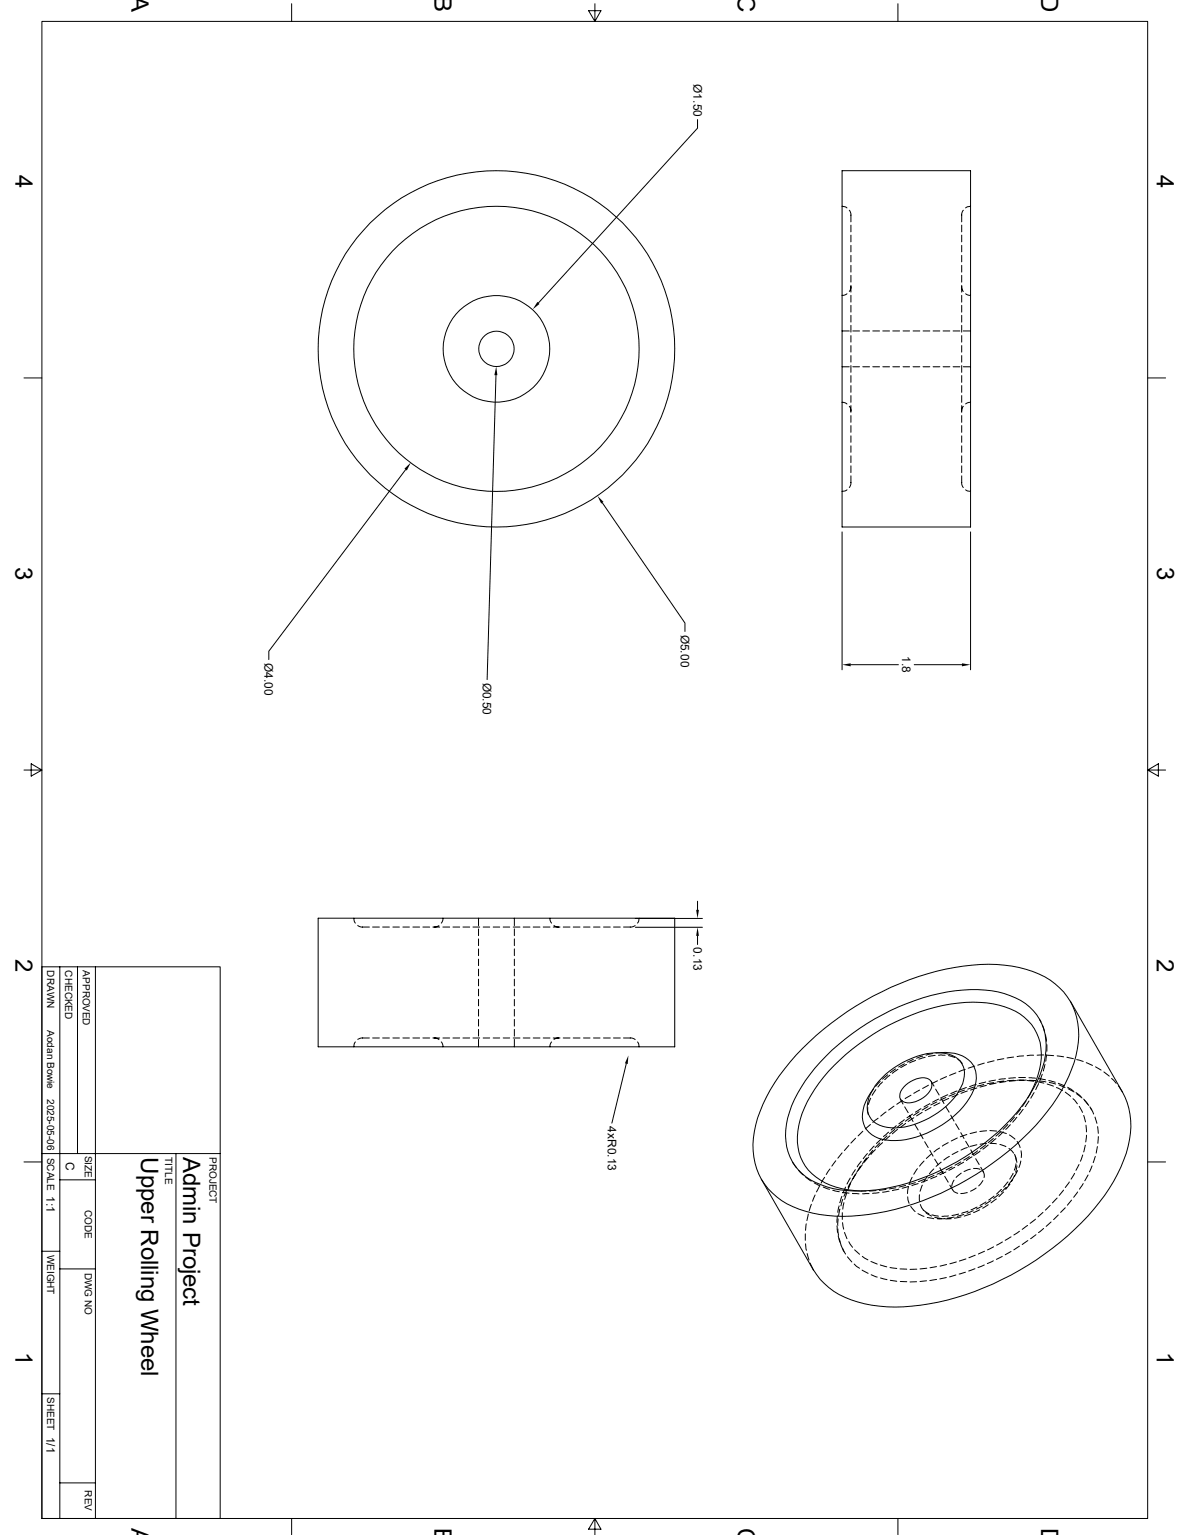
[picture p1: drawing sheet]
<svg xmlns="http://www.w3.org/2000/svg" width="216mm" height="279mm" viewBox="0 0 216 279" stroke-linecap="round" stroke-linejoin="round" font-family="sans-serif">
<g fill="none" stroke="#000" stroke-width=".18">
<path d="M7.6 3.9h201.1v272.5h-201.1zM53 .7v3.2M107.1 1.9h2.2l-1.1 2zM108.2 .7v3.2M163.3 .7v3.2M126.9 21.8v1.5l-29 31.9M153.2 31.1h23.3v64.8h-23.3zM153.2 37.5l.5 .1 .4 .2M154.5 38.3a3.4 3.4 0 0 1 .3 2.1M175.2 38.3a3.4 3.4 0 0 0-.3 2.1M176.5 37.5l-.5 .1-.4 .2M154.1 53.5l-.4 .2-.5 .1"/>
<path d="M154.8 41v1.2M154.8 42.8v1.2M154.8 44.7v1.1M154.8 46.5v1.2M154.8 48.3v1.2M154.8 50.1v1.3M154.8 57.4v1.2M154.8 59.2v1.3M154.8 52.2l-.1 .5-.2 .3M154.8 51.9v1.3M154.8 53.8v1.2M154.8 55.6v1.2"/>
<path d="M174.9 59.2v1.3M174.9 57.4v1.2M174.9 50.1v1.3M174.9 48.3v1.2M174.9 46.5v1.2M174.9 44.7v1.1M174.9 42.8v1.2M174.9 41v1.2M174.9 52.2l.1 .5 .2 .3M174.9 51.9v1.3M174.9 53.8v1.2M174.9 55.6v1.2"/>
<path d="M175.6 53.5l.4 .2 .5 .1M4.4 68.8h3.2M90.2 68.3l-1.6 55.4M153.2 73.2l.5 .1 .4 .2M153.2 60.2h1.3M153.2 66.8h1.3M154.5 74l.2 .3 .1 .5M154.8 61.1v1.2M154.8 62.9v1.2M154.8 64.7v1.2M154.8 66.5v1.3M154.8 68.4v1.2"/>
<path d="M154.8 75.6v1.3M154.8 77.5v1.2M154.8 79.3v1.2M154.8 70.2v1.2M154.8 72v1.2M154.8 73.8v1.3M155.1 60.2h1.2M155.1 66.8h1.2M156.9 60.2h1.3M156.9 66.8h1.3M158.7 60.2h1.3M158.7 66.8h1.3"/>
<path d="M160.6 60.2h1.2M160.6 66.8h1.2M162.4 60.2h1.2M162.4 66.8h1.2M164.3 60.2h1.1M164.3 66.8h1.1M166.1 60.2h1.2M166.1 66.8h1.2M167.9 60.2h1.2M167.9 66.8h1.2M169.7 60.2h1.2M169.7 66.8h1.2"/>
<path d="M171.5 60.2h1.3M171.5 66.8h1.3M173.4 60.2h1.2M173.4 66.8h1.2M174.9 79.3v1.2M174.9 77.5v1.2M174.9 75.6v1.3M174.9 68.4v1.2M174.9 66.5v1.3M174.9 64.7v1.2M174.9 62.9v1.2M174.9 61.1v1.2"/>
<path d="M174.9 70.2v1.2M174.9 72v1.2M174.9 73.8v1.3M175.2 74l-.2 .3-.1 .5M175.2 60.2h1.3M175.2 66.8h1.3M176.5 73.2l-.5 .1-.4 .2M208.7 68.8h3.3M73.8 85.5l-24.9 33v1.6M109.6 91.5l15 21.9v1.5M153.2 96.8v25.1M154.1 89.2l-.4 .2-.5 .1"/>
<path d="M154.8 81.2v1.1M154.8 83v1.2M154.8 84.8v1.2M154.8 86.6a3.4 3.4 0 0 1-.3 2.1M174.9 86.6a3.4 3.4 0 0 0 .3 2.1M174.9 84.8v1.2M174.9 83v1.2M174.9 81.2v1.1M175.6 89.2l.4 .2 .5 .1M176.5 96.8v25.1M5.7 139l1.9 1.2-1.9 1.1zM154.7 121h8.7"/>
<path d="M166.3 121h8.7M4.4 140.2h3.2M208.7 140.2l2-1.2v2.3zM208.7 140.2h3.3M7.6 176h32.4v100.4h-32.4zM10.9 176v100.4M14.1 176v34M17.4 176v100.4M57.9 167.1h64.8v23.4h-64.8zM64.3 167.1l.1 .6 .2 .3M65.1 168.4a3.4 3.4 0 0 0 2.1 .3M67.8 168.7h1.2"/>
<path d="M69.6 168.7h1.2M71.5 168.7h1.1M73.3 168.7h1.2M75.1 168.7h1.2M76.9 168.7h1.2M78.7 168.7h1.3M79.8 168.5l-.8 .2M80.6 167.1l-.1 .6-.2 .3M80.6 168.7h1.2M82.4 168.7h1.2M84.2 168.7h1.2M86 168.7h1.2"/>
<path d="M87 167.1v1.4M87 169.1v1.2M87 170.9v1.2M87 172.7v1.2M87 174.6v1.2M87 176.4v1.2M87 178.2v1.3M87.9 168.7h1.2M89.7 168.7h1.2M91.5 168.7h1.2M93.3 168.7h1.3M93.6 167.1v1.4"/>
<path d="M93.6 169.1v1.2M93.6 170.9v1.2M93.6 172.7v1.2M93.6 174.6v1.2M93.6 176.4v1.2M93.6 178.2v1.3M95.2 168.7h1.2M97 168.7h1.2M98.8 168.7h1.2M100 167.1l.1 .6 .2 .3M100.6 168.7h1.3M100.8 168.4l.3 .3h.5"/>
<path d="M102.4 168.7h1.3M104.3 168.7h1.2M106.1 168.7h1.2M107.9 168.7h1.2M109.8 168.7h1.2M111.6 168.7h1.2M115.5 168.5a3.9 3.9 0 0 1-2.1 .2M115.6 167.2h12.2M115.6 168.8h12.2M116.2 167.1v.6l-.2 .3M126.9 164v1.6M126.9 170.3v1.6"/>
<path d="M64.6 189.7l-.2 .3-.1 .5M67.2 188.9a3.9 3.9 0 0 0-2.1 .3M67.8 188.9h1.2M69.6 188.9h1.2M71.5 188.9h1.1M73.3 188.9h1.2M75.1 188.9h1.2M76.9 188.9h1.2M78.7 188.9h1.3M79 188.9l.5 .1 .3 .2M80.3 189.7l.3 .5v.3M80.6 188.9h1.2"/>
<path d="M82.4 188.9h1.2M84.2 188.9h1.2M86 188.9h1.2M87 180v1.3M87 181.9v1.2M87 183.7v1.3M87 185.5v1.3M87 187.4v1.2M87 189.2v1.3M87.9 188.9h1.2M89.7 188.9h1.2M91.5 188.9h1.2"/>
<path d="M93.3 188.9h1.3M93.6 180v1.3M93.6 181.9v1.2M93.6 183.7v1.3M93.6 185.5v1.3M93.6 187.4v1.2M93.6 189.2v1.3M95.2 188.9h1.2M97 188.9h1.2M98.8 188.9h1.2M100.3 189.7l-.3 .5v.3M100.6 188.9h1.3"/>
<path d="M101.6 188.9l-.8 .3M102.4 188.9h1.3M104.3 188.9h1.2M106.1 188.9h1.2M107.9 188.9h1.2M109.8 188.9h1.2M111.6 188.9h1.2M113.4 188.9a3.4 3.4 0 0 1 2.1 .3M113.9 193.6l-2.6 10.8M116 189.7l.2 .3v.5M146 190.8a52.6 52.6 0 0 1 29.2-14.9 23.3 23.3 0 0 1 15.8 2.5 11.8 11.8 0 0 1 5 12.5 28.8 28.8 0 0 1-7.6 14 52.7 52.7 0 0 1-30.5 16.2 23.3 23.3 0 0 1-15.7-2.6 11.8 11.8 0 0 1-5-12.5 28.8 28.8 0 0 1 7.6-13.9zM150.2 192.2a41.4 41.4 0 0 1 24.9-12 16.9 16.9 0 0 1 11.4 2.5 9.8 9.8 0 0 1 3.4 10.7 27.5 27.5 0 0 1-9.3 13.4 41 41 0 0 1-22.6 9.9 16.9 16.9 0 0 1-11.4-2.5 9.8 9.8 0 0 1-3.3-10.7 26 26 0 0 1 6.9-11.3z"/>
<path d="M158.4 199.9l-.5 1.1M159.3 198.3l-.7 1M160.1 196.8l-.8 .9M160.4 196.3a15.8 15.8 0 0 1 9.9-4.7 5 5 0 0 1 4.7 2 4.9 4.9 0 0 1-.6 5 14.9 14.9 0 0 1-12.4 6.7 4.2 4.2 0 0 1-4.2-3.1 6.6 6.6 0 0 1 1.4-4.6zM160.5 196.9l-.8 1M161.5 195.6l-1 .8M161.8 195.7l-.9 .8M162.9 194.6l-1 .6M163.3 194.6l-1 .8M164.5 193.6l-1.1 .6M164.8 197.5a4.2 4.2 0 0 1 4.1-1.1 1.64 1.64 0 0 1-.1 2.7 4.3 4.3 0 0 1-4.5 1.4 1.64 1.64 0 0 1 .1-2.6zM164.9 193.8l-1.1 .5"/>
<path d="M165.7 199.3l-1.1 .7M166.1 192.8l-1.1 .5M166.5 193l-1.1 .5M167.3 198.4l-1.1 .6M167.9 192.2l-1.2 .4M168.3 192.4l-1.2 .4M168.9 197.5l-1.1 .6M169.4 196.8l.5 .9M169.6 191.8l-1.2 .3M170.1 192.1l-1.2 .2M170.2 198.2l.6 1.1M170.2 191.7a7.1 7.1 0 0 1 6.4 1.6 5.1 5.1 0 0 1 .1 5.9 17.6 17.6 0 0 1-14.6 8.4 5.1 5.1 0 0 1-5-3 7 7 0 0 1 1.8-6.4"/>
<path d="M170.5 196.7l-1.1 .6M170.7 192.1h1.2M171.1 199.8l.6 1.1M172 199.8l-1.1 .5M172.2 196l-1.2 .5M172.4 199.3l-1.1 .5M172.5 192.2l1.2 .3M172.6 199.9l-1.2 .5M173.7 199.1l-1.1 .4M173.9 195.3l-1.2 .4M174.1 198.6l-1.2 .5M174.2 192.8l.8 .8"/>
<path d="M174.2 199.2l-1.1 .5M175.4 198.4l-1.1 .4M175.6 194.6l-1.2 .5M175.8 198l-1.2 .4M175.9 198.6l-1.1 .4M177.2 197.9l-1.2 .3M177.3 194.1l-1.2 .3M177.5 197.4l-1.1 .4M177.7 198l-1.2 .4M178.9 197.4l-1.1 .3M179 193.5l-1.2 .4M179.3 196.9l-1.2 .3"/>
<path d="M179.4 197.6l-1.1 .3M180.8 197.1l-1.3 .2M180.8 193.1l-1.2 .3M181.1 196.6l-1.2 .2M181.2 197.1l-1.2 .3M182.6 196.8l-1.2 .1M182.6 192.7l-1.2 .2M182.9 196.3l-1.2 .2M183 196.8l-1.2 .3M184.4 192.4l-1.2 .2M184.4 196.6l-1.2 .1M184.7 196.2l-1.2 .1"/>
<path d="M184.8 196.7l-1.2 .1M185 196.6h1.2M185.3 196.1h1.2M186.2 192.2l-1.2 .1M186.6 196.6h-1.2M186.8 196.7l1.2 .1M186.9 199.9a14.5 14.5 0 0 0 2.3-10.2 9.4 9.4 0 0 0-7.5-6.7 27.7 27.7 0 0 0-17.3 2.3 37.9 37.9 0 0 0-16.2 13 15.2 15.2 0 0 0-3 10.6 8.7 8.7 0 0 0 5.8 6.8 17.2 17.2 0 0 0 6.5 1.1M187.2 196.2l1.1 .1M187.2 196.6l1.2 .1M188 192.1l-1.2 .1M188.1 198.9l-.6 1M188.6 196.9l1.3 .2"/>
<path d="M188.9 197.2l-.5 1.1M188.9 196.3l1.3 .3M189.1 196.8l1.1 .1M189.1 185.5l.3 .6M189.6 195.5l-.5 1.2M189.6 186.6l.4 1.1M189.8 192l-1.2 .1M190.1 193.8l-.3 1.1M190.2 188.3l.1 1.2M190.4 192l-.2 1.2M190.4 190.2v1.1M190.5 197.3l1.1 .4"/>
<path d="M190.5 192.1l1.1 .1M190.8 196.7l1.1 .3M190.8 197l1.2 .3M192.2 198l1.1 .5M192.3 192.2l1.2 .2M192.5 197.2l1.1 .5M192.6 197.5l1.1 .5M193.8 198.8l.9 .8M194.1 192.4l1.1 .3M194.2 197.9l1 .6M194.3 198.2l1.1 .6M194.7 182.2l9.5 16.6"/>
<path d="M195.2 200l.8 .9M195.7 198.9l.9 .7M195.8 199.1l1 .8M195.8 192.9l1.2 .3M197.6 193.4l1.1 .5M199.3 194.2l1 .6M200.8 195.1l1 .8M202.2 196.3l.8 .9M203.4 197.7l.8 1.1M204.2 198.8a14.1 14.1 0 0 1 .2 12.4 37.7 37.7 0 0 1-11.6 14.9 51.3 51.3 0 0 1-26.9 11.6 22.5 22.5 0 0 1-14.3-2.7 13 13 0 0 1-3.6-3.9M4.4 211.5h3.2M7.6 210h32.4"/>
<path d="M10.9 214.8h6.5M32 210v66.4M138.5 214.6l9.5 16.6-.6-1.3M144.1 211.5l.8 1.1M145.2 213l.9 .9M146.6 214.3l1 .7M147.6 219.2l-.4 1.2M148.1 215.3l1 .6M148.3 217.5l-.5 1.2M149.1 215.9l-.6 1.1M149.7 216.1l1.2 .4M150 214.3l-.6 1"/>
<path d="M151 212.8l-.7 1M151.5 216.7l1.2 .2M152 211.3l-.7 1M152.6 219.5l-.2 1.2M153.1 217.8l-.4 1.1M153.2 209.8l-.8 1M153.2 217l1.2 .2M153.3 218.3l-.3 1.2M153.5 218.9l-.2 1.2M153.8 216.1l-.5 1.1M154 217.1l-.4 1.2M154 216.7l-.5 1.1"/>
<path d="M154.4 208.5l-.8 .9M154.6 214.4l-.5 1.1M154.7 215.4l-.5 1.2M154.9 215.1l-.6 1M155.1 217.2l1.2 .1M155.5 213.8l-.6 1.1M155.6 212.9l-.7 1M155.6 207.2l-.8 .9M155.8 213.5l-.6 1M156.5 212.3l-.6 1M156.6 211.4l-.7 1M156.8 212l-.7 1"/>
<path d="M156.9 205.9l-.8 .9M157.6 210.8l-.7 1M157.8 210l-.8 .9M157.9 201.6l-.1 .8 .1 .5M158 210.6l-.8 .9M158.1 217.3h-1.2M158.3 204.7l-.9 .8M158.7 209.4l-.7 .9M159 208.6l-.8 .9M159.2 209.3l-.8 .8M159.3 216.7l-1.2 .1M159.7 203.5l-.9 .8"/>
<path d="M159.9 217.1l-1.2 .1M160 208l-.8 .9M160.3 207.3l-.9 .9M160.5 208l-.9 .8M161.2 216.5l-1.3 .2M161.2 202.4l-1 .8M161.3 206.8l-.9 .8M161.6 206.1l-.9 .8M161.7 216.8l-1.2 .2M161.8 206.8l-.8 .8M162.6 201.3l-1 .8M162.7 205.6l-.9 .8"/>
<path d="M162.9 216.2l-1.1 .2M163 204.9l-.9 .8M163.2 205.6l-.9 .8M163.5 216.5l-1.2 .2M163.7 200.1l.6 .9M164.1 200.3l-1 .7M164.2 204.4l-1 .8M164.5 203.8l-1 .8M164.5 201.5l.7 1M164.7 215.8l-1.2 .3M164.7 204.5l-1 .7M165.1 217.8l.3 1.2"/>
<path d="M165.2 216l-.1 1.3M165.3 216l-1.2 .3M165.5 203.1l.6 1M165.7 219.6l.8 .9M165.7 203.4l-1 .7M165.9 214.3l-.5 1.1M166 202.8l-1 .7M166.2 203.5l-1 .6M166.4 204.6l.6 1.1M166.5 215.3l-1.2 .3M166.9 212.7l-.7 1M167 215.4l-1.1 .4"/>
<path d="M167.2 202.4l-1 .6M167.3 217.5v1.2M167.3 206.2l.6 1.1M167.4 219.2l.6 1.1M167.5 201.8l-1 .6M167.7 202.5l-1 .6M167.8 215.7l-.5 1.1M168.1 211.3l-.8 1M168.2 214.6l-1.2 .5M168.2 207.8l.6 1.1M168.7 214.1l-.7 1.1M168.7 214.8l-1.1 .4"/>
<path d="M168.8 201.4l-1.1 .7M169.1 200.9l-1 .6M169.1 209.4l.6 1M169.3 201.6l-1 .6M169.4 210.1l-.9 .8M169.8 212.8l-.8 .9M169.9 214l-1.1 .4M170 211l.6 1M170.4 214.1l-1.1 .5M170.4 200.6l-1.1 .5M170.7 200.1l-1.1 .5M170.9 209l-1 .7"/>
<path d="M170.9 200.7l-1.1 .6M170.9 212.6l.6 1M171.2 211.5l-.9 .8M171.5 213.2l-1.1 .5M171.8 214.1l.7 1.1M172 201.4l.6 1M172 213.3l-1.1 .5M172.5 208l-1.1 .6M172.7 210.5l-1 .7M172.8 215.7l.5 .9M172.9 203l.6 1M173.2 212.4l-1.1 .5"/>
<path d="M173.2 216.5a1.16 1.16 0 0 0 1 .7M173.5 214.8l-.4 1.1M173.7 212.5l-1.1 .5M173.8 204.6l.7 1M174.1 207.1l-1.1 .6M174.2 209.6l-1 .5M174.8 206.2l.5 1M174.8 211.5l-1.1 .6M174.8 213.5l-.9 .8M175.3 211.5l-1.1 .7M175.6 207.7l.7 1.1M175.9 206.5l-1.2 .4"/>
<path d="M175.9 217.1l-1.1 .2M175.9 208.9l-1.1 .4M176.3 210.5l-1 .7M176.5 212.8l-1.2 .4M176.6 209.3l.6 1.1M176.8 210.6l-1 .6M177.1 212.7l1.2 .2M177.5 210.9l.6 1.1M177.5 216.2l-1 .6M177.6 206l-1.2 .3M177.7 208.4l-1.2 .3M177.7 219.7l-1.1 .5"/>
<path d="M177.8 209.5l-1 .7M178.3 209.5l-1 .7M178.4 212.5l.5 .9M178.6 219.5l-1 .6M178.8 214.9l-.8 1M178.8 213.2a1.3 1.3 0 0 1 .2 1.1M179.3 208.4l-1 .7M179.3 218.8l-1 .6M179.5 205.8l-1.3 .2M179.5 208.1l-1.2 .2M179.7 219.3l-1 .6M179.7 208.4l-.9 .8"/>
<path d="M180 205.8l1.3 .1M180 208.1l1.2 .1M180.2 218.5l-1 .7M180.7 207.2l-1 .8M180.8 217.7l-1 .7M181.1 207.3l-.9 .7M181.2 218.2l-.9 .7M181.7 217.4l-1 .7M181.9 206l1.1 .3M181.9 208.3l1.1 .4M182 206l-.9 .8M182.2 216.5l-.9 .8"/>
<path d="M182.5 206l-.9 .8M182.5 217l-.8 .8M183 216.1l-.9 .9M183.3 204.7l-.8 .9M183.3 215.1l-.8 1M183.5 209l.9 .9M183.6 206.6l1 .7M183.7 215.6l-.8 .9M183.8 204.7l-.9 .9M184.1 214.7l-.7 .9M184.3 213.6l-.6 1M184.5 203.3l-.8 .9"/>
<path d="M184.5 214l-.5 1.1M184.5 210.1l.3 1.1M184.7 210.4l.3 1.2M184.8 211.8l-.3 1.2M185 212.2l-.3 1.2M185 203.4l-.8 .9M185 207.8l.5 1.1M185.1 213.1l-.6 1.1M185.6 201.9l-.7 .9M185.7 211.3l-.4 1.2M185.7 209.5l.1 1.2M186.1 201.9l-.7 1"/>
<path d="M186.6 200.4l-.6 1M187.2 200.4l-.7 1M191 219.4l-.8 .9M192.3 218.1l-.9 .8M193.4 216.6l-.7 1M193.8 219.8l-.9 .9M194.5 215.1l-.7 1.1M194.9 218.4l-.8 1M195.5 213.6l-.7 1M196 217l-.7 .9M196.3 212l-.6 1M196.3 201.4l.6 1.1"/>
<path d="M196.9 210.2l-.4 1.2M197 215.4l-.7 1.1M197.1 203l.3 1.2M197.1 200.1l.8 .9M197.2 200.3l.8 .9M197.4 208.4l-.3 1.3M197.5 204.8l.1 1.2M197.6 206.6l-.1 1.3M197.9 213.9l-.6 1M198.2 201.5l.4 .5M198.4 201.7l.5 1.1M198.6 212.2l-.4 1.1"/>
<path d="M199.2 203.3l.3 1.2M199.2 210.5l-.4 1.1M199.6 208.7l-.2 1.2M199.6 205.1l.2 1.2M199.8 206.9l-.1 1.2M208.7 211.5h3.3M7.6 227.8h3.3M10.9 231h6.5M146.5 224.6v1.2M146.5 226.4l.2 1.2M146.6 222.8l-.1 1.1M146.8 228.2l.4 1.2"/>
<path d="M147 221l-.2 1.2M152.2 223.1l.2 1.2M152.3 221.3l-.1 1.2M152.4 223.7l.1 1.2M152.4 221.9v1.2M152.4 225l.4 1.1M152.7 225.5l.3 1.2M152.8 220.1l-.3 1.2M153 226.7l.5 1.1M153.2 220.7v1.3M153.2 222.5l.3 1.2M153.2 227.2l.6 1.1"/>
<path d="M153.6 224.3l.5 1.2M154.1 228.8l.8 .9M154.4 226l.7 1M155.4 230.1l.9 .7M155.4 227.5l.9 .8M156.8 231.2l1.1 .6M156.8 228.7l1.1 .6M158.4 229.6l1.2 .5M158.5 232l1.1 .5M160.1 230.3l1.2 .3M160.1 232.6l1.2 .3M161.9 230.7l1.2 .2"/>
<path d="M161.9 233l1.2 .2M163.7 231h1.2M163.7 233.3h1.2M166.7 233.3h-1.2M166.8 231l-1.3 .1M167 220.9l1.1 .5M167.9 220.3l1.1 .6M168.4 220.7l1 .7M168.5 233.1l-1.2 .2M168.6 230.8l-1.3 .2M168.7 221.6l1.1 .2M169.5 221.1l1.2 .3"/>
<path d="M170 221.6l1.2 .2M170.3 230.5l-1.1 .3M170.3 232.9l-1.2 .2M170.5 221.8h1.2M171.8 221.8h1.2M172.1 232.5l-1.2 .3M172.2 230.2l-1.2 .3M172.5 221.3l-1.2 .1M173.5 221.5l-1.2 .2M173.9 232.1l-1.2 .3M173.9 229.7l-1.1 .3M174.3 221l-1.2 .2"/>
<path d="M174.8 221.5l-1.2 .2M175.3 221.1l-1.2 .3M175.6 231.6l-1.1 .3M175.7 229.2l-1.2 .3M176.1 220.4l-1.2 .5M176.5 221l-1.1 .4M177 220.4l-1.1 .5M177.3 230.9l-1.1 .5M177.4 228.5l-1.2 .4M178.2 220.2l-1.1 .5M179 230.3l-1.1 .4M179.1 227.8l-1.1 .5"/>
<path d="M180.7 229.5l-1.1 .5M180.7 226.9l-1.1 .6M182.3 228.7l-1.1 .5M182.3 226.1l-1 .6M183.9 225.1l-1.1 .7M183.9 227.8l-1.1 .6M185.4 224.1l-1 .7M185.4 226.8l-1 .7M186.9 223.1l-1 .7M186.9 225.8l-1 .7M188.3 221.9l-.9 .8M188.4 224.7l-.9 .8"/>
<path d="M189.7 220.7l-.9 .8M189.8 223.6l-.9 .8M191.2 222.4l-.9 .8M192.5 221.1l-.9 .9M7.6 253.7h3.3M10.9 269.9h6.5M53 276.4v3M108.2 276.4l-1.1 1.9h2.2l-1.1-1.9v3M163.3 276.4v3"/>
<circle cx="90.3" cy="63.5" r="3.2"/>
<circle cx="90.3" cy="63.5" r="25.9"/>
<circle cx="90.3" cy="63.5" r="9.7"/>
<circle cx="90.3" cy="63.5" r="32.4"/>
</g>
<path d="M97.7 54.9l.4 .4-1.2 1zM90.3 66.7l.2 1.6h-.6zM73.6 85.3l1.1-1.1-.7 1.4zM108.7 90.3l1.1 1.1-.5 .3zM153.2 121l1.5-.3v.6zM175 120.7l1.5 .3-1.5 .3zM126.6 165.6h.5l-.2 1.6zM126.9 168.8l.2 1.5h-.5zM114.3 192.1l-.1 1.6-.5-.2z" fill="#000"/>
<g font-size="4.4">
<text x="23.9" y="-.8" transform="rotate(90 23.9 -.8)">A</text>
<text x="79" y="-.8" transform="rotate(90 79 -.8)">B</text>
<text x="134.2" y="-.9" transform="rotate(90 134.2 -.9)">C</text>
<text x="189.4" y="-.9" transform="rotate(90 189.4 -.9)">D</text>
<text x="2.8" y="31.9" transform="rotate(90 2.8 31.9)">4</text>
<text x="210.4" y="31.9" transform="rotate(90 210.4 31.9)">4</text>
<text x="2.8" y="103.3" transform="rotate(90 2.8 103.3)">3</text>
<text x="210.5" y="103.3" transform="rotate(90 210.5 103.3)">3</text>
<text x="2.8" y="174.6" transform="rotate(90 2.8 174.6)">2</text>
<text x="210.4" y="174.6" transform="rotate(90 210.4 174.6)">2</text>
<text x="25.7" y="210.6" transform="rotate(90 25.7 210.6)">Upper Rolling Wheel</text>
<text x="33.3" y="210.6" transform="rotate(90 33.3 210.6)">Admin Project</text>
<text x="2.8" y="246" transform="rotate(90 2.8 246)">1</text>
<text x="210.4" y="246" transform="rotate(90 210.4 246)">1</text>
<text x="23.9" y="278.2" transform="rotate(90 23.9 278.2)">A</text>
<text x="79" y="278.2" transform="rotate(90 79 278.2)">B</text>
<text x="134.2" y="278.1" transform="rotate(90 134.2 278.1)">C</text>
<text x="189.4" y="278.1" transform="rotate(90 189.4 278.1)">D</text>
</g>
<g font-size="2.2">
<text x="126.1" y="15.3" transform="rotate(90 126.1 15.3)">Ø1.50</text>
<text x="123.8" y="115.5" transform="rotate(90 123.8 115.5)">Ø5.00</text>
<text x="164.1" y="119.4" transform="rotate(90 164.1 119.4)">1.8</text>
<text x="48.1" y="120.6" transform="rotate(90 48.1 120.6)">Ø4.00</text>
<text x="87.8" y="124.2" transform="rotate(90 87.8 124.2)">Ø0.50</text>
<text x="126.1" y="172.5" transform="rotate(90 126.1 172.5)">0.13</text>
<text x="110.5" y="205" transform="rotate(90 110.5 205)">4xR0.13</text>
<text x="12" y="211.6" transform="rotate(90 12 211.6)">C</text>
<text x="8.5" y="217.8" transform="rotate(90 8.5 217.8)">1:1</text>
<text x="8.5" y="261.5" transform="rotate(90 8.5 261.5)">1/1</text>
</g>
<g font-size="1.8">
<text x="8.6" y="176.6" transform="rotate(90 8.6 176.6)">DRAWN</text>
<text x="11.9" y="176.6" transform="rotate(90 11.9 176.6)">CHECKED</text>
<text x="15.1" y="176.6" transform="rotate(90 15.1 176.6)">APPROVED</text>
<text x="8.6" y="187.5" transform="rotate(90 8.6 187.5)">Aodan Bowie</text>
<text x="8.6" y="200" transform="rotate(90 8.6 200)">2025-05-06</text>
<text x="8.6" y="210.7" transform="rotate(90 8.6 210.7)">SCALE</text>
<text x="15.4" y="210.4" transform="rotate(90 15.4 210.4)">SIZE</text>
<text x="30.1" y="210.6" transform="rotate(90 30.1 210.6)">TITLE</text>
<text x="38.1" y="210.6" transform="rotate(90 38.1 210.6)">PROJECT</text>
<text x="15.4" y="220.3" transform="rotate(90 15.4 220.3)">CODE</text>
<text x="8.6" y="228.4" transform="rotate(90 8.6 228.4)">WEIGHT</text>
<text x="15.4" y="231.6" transform="rotate(90 15.4 231.6)">DWG NO</text>
<text x="8.6" y="254.3" transform="rotate(90 8.6 254.3)">SHEET</text>
<text x="15.4" y="271.3" transform="rotate(90 15.4 271.3)">REV</text>
</g>
</svg>
